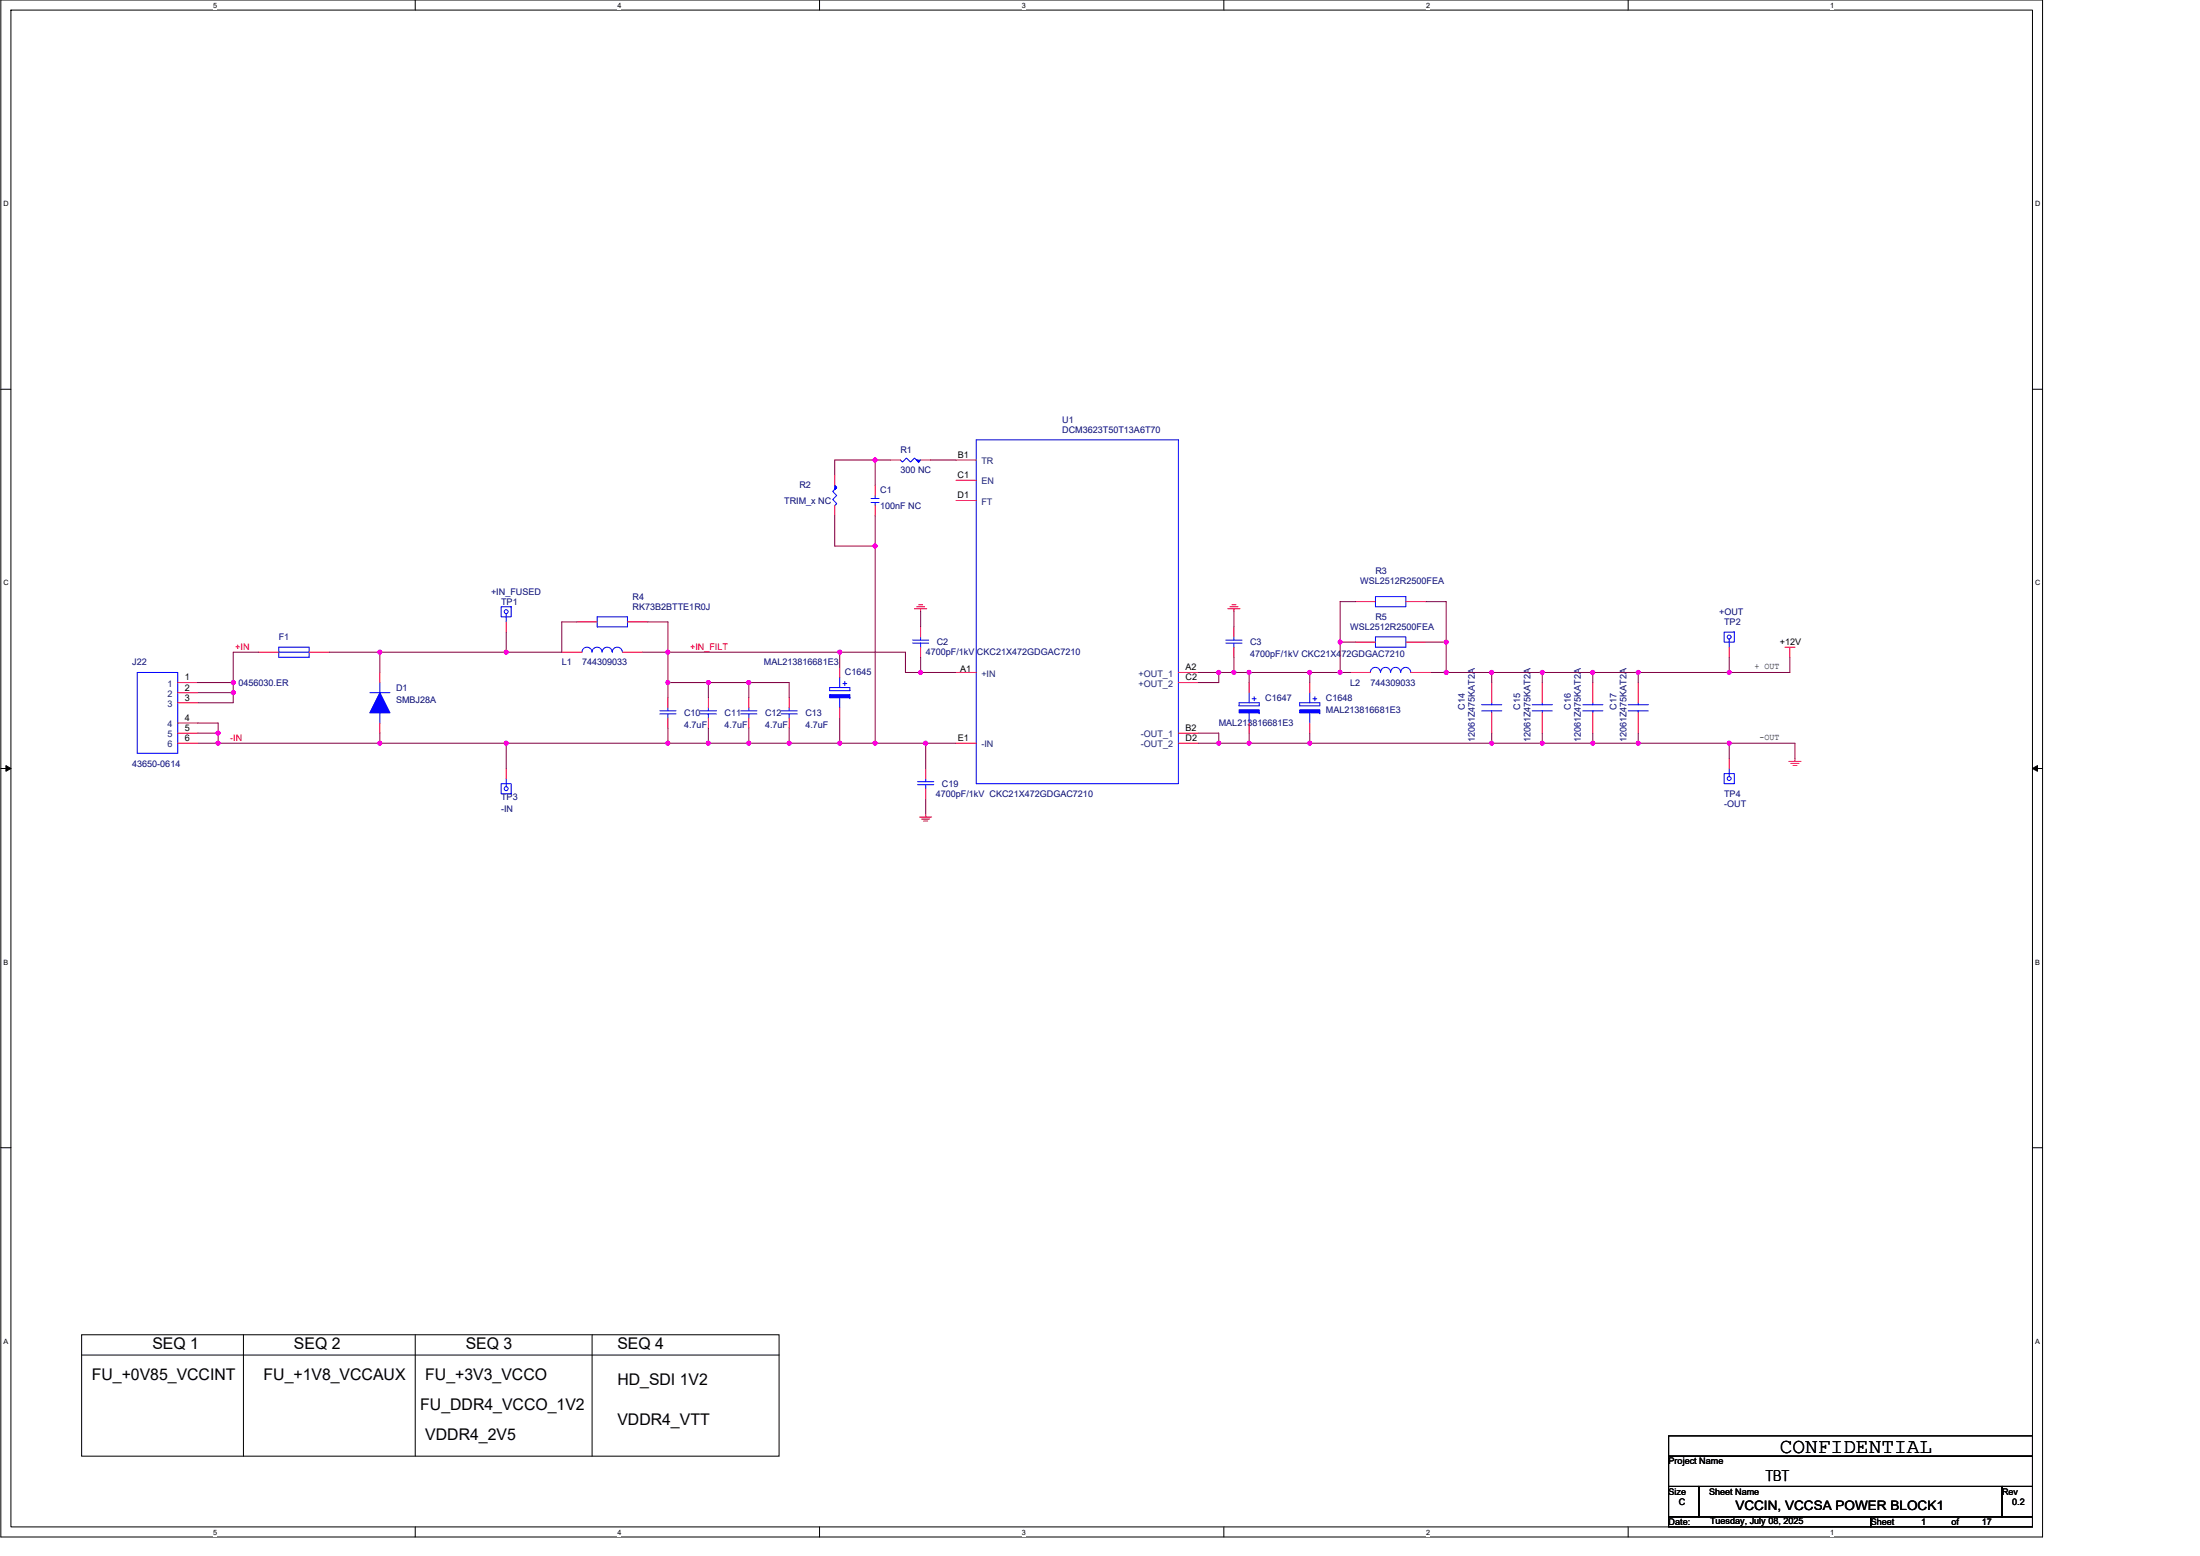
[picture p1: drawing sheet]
<svg xmlns="http://www.w3.org/2000/svg" width="420mm" height="297mm" viewBox="0 0 420 297" stroke-linecap="round" stroke-linejoin="round" font-family="sans-serif">
<path d="M.2 0h389.9v293.4h-389.9zM2.1 1.9h386.1v289.6h-386.1z" fill="none" stroke="#000" stroke-width=".19"/>
<g fill="#fff">
<path d="M40.7 .2h.8v1.6h-.8z"/>
<path d="M40.7 291.7h.8v1.5h-.8z"/>
</g>
<path d="M79.3 0v1.9M79.3 291.5v1.9" fill="none" stroke="#000" stroke-width=".19"/>
<g fill="#fff">
<path d="M117.9 .2h.8v1.6h-.8z"/>
<path d="M117.9 291.7h.8v1.5h-.8z"/>
</g>
<path d="M156.5 0v1.9M156.5 291.5v1.9" fill="none" stroke="#000" stroke-width=".19"/>
<g fill="#fff">
<path d="M195.1 .2h.8v1.6h-.8z"/>
<path d="M195.1 291.7h.8v1.5h-.8z"/>
</g>
<path d="M233.7 0v1.9M233.7 291.5v1.9" fill="none" stroke="#000" stroke-width=".19"/>
<g fill="#fff">
<path d="M272.3 .2h.8v1.6h-.8z"/>
<path d="M272.3 291.7h.8v1.5h-.8z"/>
</g>
<path d="M310.9 0v1.9M310.9 291.5v1.9" fill="none" stroke="#000" stroke-width=".19"/>
<g fill="#fff">
<path d="M349.6 .2h.7v1.6h-.7z"/>
<path d="M349.6 291.7h.7v1.5h-.7z"/>
<path d="M.6 38.1h1v1.6h-1z"/>
<path d="M388.7 38.1h.9v1.6h-.9z"/>
<path d="M.6 110.5h1v1.6h-1z"/>
<path d="M388.7 110.5h.9v1.6h-.9z"/>
</g>
<path d="M.2 74.3h1.9M388.2 74.3h1.9" fill="none" stroke="#000" stroke-width=".19"/>
<g fill="#fff">
<path d="M.6 182.9h1v1.5h-1z"/>
<path d="M388.7 182.9h.9v1.5h-.9z"/>
</g>
<path d="M.2 146.7h1.9M388.2 146.7h1.9" fill="none" stroke="#000" stroke-width=".19"/>
<path d="M1.1 146.2l1 .5-1 .5zM388.2 146.7l.9-.5v1z" fill="#000" stroke="#000" stroke-width=".19"/>
<g fill="#fff">
<path d="M.6 255.3h1v1.5h-1z"/>
<path d="M388.7 255.3h.9v1.5h-.9z"/>
</g>
<g fill="none" stroke="#000" stroke-width=".19">
<path d="M.2 219.1h1.9M388.2 219.1h1.9M15.6 254.8h133.2v23.2h-133.2zM15.6 258.7h133.2M46.5 254.8v23.2M79.3 254.8v23.2M113.1 254.8v23.2M318.7 278h69.5v5.8h-69.5zM318.7 274.1h69.5v3.9h-69.5zM318.7 283.8h5.8v5.8h-5.8zM318.7 289.6h38.6v1.9h-38.6zM324.5 283.8h57.9v5.8h-57.9z"/>
<path d="M357.3 289.6h30.9v1.9h-30.9zM382.4 283.8h5.8v5.8h-5.8z"/>
</g>
<g fill="none" stroke="#f00" stroke-width=".19">
<path d="M159.4 90.7v1.9M159.4 96.5v1.9M167.1 96.5v1.9M167.1 92.6v2M170 87.8h2M175.8 87.8h1.9M182.6 87.8h3.8M182.6 91.7h3.8M182.6 95.5h3.8M96.7 118.7v2M110.2 118.7h3.9M119.8 118.7h3.9"/>
<path d="M174.7 116.2h2.3M175.1 115.8h1.5M175.4 115.4h.8M175.8 116.2v.6M175.8 119.7v1.9M234.5 116.2h2.3M234.9 115.8h1.5M235.3 115.4h.7M235.7 116.2v.6M235.7 119.7v1.9M258.8 114.9h3.9M268.5 114.9h3.8"/>
<path d="M33.9 130.3h3.9M33.9 132.2h3.9M33.9 134.2h3.9M33.9 138h3.9M33.9 140h3.9M49.4 124.5h3.8M59 124.5h3.9M72.5 128.4v1.9M72.5 138v2M107.3 124.5h3.9M118.9 124.5h3.8M127.6 137.1v1.9"/>
<path d="M127.6 133.2v1.9M135.3 137.1v1.9M135.3 133.2v1.9M143 137.1v1.9M143 133.2v1.9M150.7 137.1v1.9M150.7 133.2v1.9M160.4 127.4v1.9M160.4 135.1v2M175.8 123.5v2M182.6 128.4h3.8M225.1 128.4h3.8"/>
<path d="M225.1 140h3.8M225.1 130.3h3.8M235.7 123.5v2M238.6 130.3v1.9M238.6 138v2M250.1 130.3v1.9M250.1 138v2M257.9 128.4h3.8M258.8 122.6h3.9M268.5 122.6h3.8M269.4 128.4h3.9M284.9 136.1v3.9"/>
<path d="M284.9 130.3v3.9M294.5 136.1v3.9M294.5 130.3v3.9M304.2 136.1v3.9M304.2 130.3v3.9M312.9 136.1v3.9M312.9 130.3v3.9M330.3 123.5v2M340.9 123.5h1.9M341.8 123.5v2M33.9 141.9h3.9M96.7 146.7v1.9"/>
<path d="M175.6 156h2.3M176 156.4h1.6M176.4 156.7h.8M176.8 155.4v.6M176.8 150.6v1.9M176.8 146.7v1.9M182.6 141.9h3.8M225.1 141.9h3.8M330.3 144.8v1.9M341.6 145.4h2.4M342 145.7h1.6M342.4 146.1h.8"/>
<path d="M342.8 144.8v.6"/>
</g>
<g fill="none" stroke="#00f" stroke-width=".19">
<path d="M159.4 92.6l.4 .4-.8 .8 .8 .8-.8 .8 .8 .7-.4 .4M166.4 95.9h1.5M166.4 95.2h1.5M167.1 94.6v.6M167.1 95.9v.6M172 87.8l.3 .4 .8-.8 .8 .8 .8-.8 .7 .8 .4-.4M186.4 84h38.7v65.6h-38.7zM95.7 115.8h1.9v2h-1.9zM96.7 116.8h.1M96.7 117.2v1.5M114.1 117.8h5.7v1.9h-5.7zM262.7 113.9h5.8v1.9h-5.8z"/>
<path d="M26.2 128.4h7.7v15.4h-7.7zM53.2 123.5h5.8v2h-5.8zM53.2 124.5h5.8M70.6 132.2h3.9M72.5 130.3v1.9M72.5 136.1v1.9M111.2 124.5a.95 .95 0 0 1 .9-1 .95 .95 0 0 1 1 1 .96 .96 0 0 1 .9-1 .96 .96 0 0 1 1 1M115 124.5a.95 .95 0 0 1 1-1 .95 .95 0 0 1 .9 1 .97 .97 0 0 1 1-1 .97 .97 0 0 1 1 1M126 136.3h3.1M126 135.7h3.1M127.6 135.1v.6M127.6 136.3v.8"/>
<path d="M133.7 136.3h3.1M133.7 135.7h3.1M135.3 135.1v.6M135.3 136.3v.8M141.5 136.3h3.1M141.5 135.7h3.1M143 135.1v.6M143 136.3v.8M149.2 136.3h3.1M149.2 135.7h3.1M150.7 135.1v.6M150.7 136.3v.8"/>
<path d="M158.4 131.3h3.9v.5h-3.9zM160.4 129.3v2M160.4 133.2v1.9M161 130.5h.7M161.3 130.1v.8M174.3 122.8h3.1M174.3 122.2h3.1M175.8 121.6v.6M175.8 122.8v.7M234.1 122.8h3.1M234.1 122.2h3.1M235.7 121.6v.6"/>
<path d="M235.7 122.8v.7M236.6 134.2h3.9v.5h-3.9zM238.6 132.2v2M238.6 136.1v1.9M239.1 133.4h.8M239.5 133v.8M248.2 134.2h3.9v.5h-3.9zM250.1 132.2v2M250.1 136.1v1.9M250.7 133.4h.8M251.1 133v.8M261.7 128.4a.96 .96 0 0 1 1-1 .96 .96 0 0 1 .9 1 .96 .96 0 0 1 1-1 .96 .96 0 0 1 1 1"/>
<path d="M262.7 121.6h5.8v1.9h-5.8zM265.6 128.4a.95 .95 0 0 1 .9-1 .95 .95 0 0 1 1 1 .96 .96 0 0 1 1-1 .96 .96 0 0 1 .9 1M283 135.7h3.8M283 134.5h3.8M284.9 135.7v.4M284.9 134.2v.3M292.6 135.7h3.9M292.6 134.5h3.9M294.5 135.7v.4M294.5 134.2v.3M302.3 135.7h3.8M302.3 134.5h3.8"/>
<path d="M304.2 135.7v.4M304.2 134.2v.3M310.9 135.7h3.9M310.9 134.5h3.9M312.9 135.7v.4M312.9 134.2v.3M329.3 120.6h1.9v2h-1.9zM330.3 121.6h.1M330.3 122v1.5M95.7 149.6h1.9v1.9h-1.9zM96.7 150.6h.1M96.7 148.6v1.6"/>
<path d="M175.2 149.8h3.1M175.2 149.2h3.1M176.8 148.6v.6M176.8 149.8v.8M329.3 147.7h1.9v1.9h-1.9zM330.3 148.6h.1M330.3 146.7v1.6"/>
<circle cx="96.7" cy="116.8" r=".38"/>
<circle cx="330.2" cy="121.6" r=".38"/>
<circle cx="96.7" cy="150.6" r=".38"/>
<circle cx="330.2" cy="148.6" r=".38"/>
</g>
<g fill="#00f" stroke="#00f" stroke-width=".19">
<path d="M175.1 87.8h.7l-.4 .4z" fill-rule="evenodd"/>
<path d="M158.4 132.6h3.9v.6h-3.9z" fill-rule="evenodd"/>
<path d="M236.6 135.5h3.9v.6h-3.9z" fill-rule="evenodd"/>
<path d="M248.2 135.5h3.9v.6h-3.9z" fill-rule="evenodd"/>
<path d="M159.4 92.6l.4 .4-.4 .4 .4-.4-.4 .4z" fill-rule="evenodd"/>
<path d="M72.5 132.2l2 3.9h-3.9z" fill-rule="evenodd"/>
</g>
<g fill="none" stroke="#800040" stroke-width=".19">
<path d="M159.4 98.4v5.8h7.7M167.1 98.4v5.8M167.1 87.8h-7.7v2.9M167.1 87.8v4.8M167.1 87.8h2.9M177.7 87.8h4.9M110.2 118.7h-2.9v5.8h-10.6M123.7 118.7h3.9v5.8M167.1 104.2v37.7M175.8 116.8v2.9M235.7 116.8v2.9M258.8 114.9h-2.9v7.7"/>
<path d="M272.3 114.9h3.9v7.7M37.8 138h3.9v2M37.8 140h3.9M37.8 130.3h6.7M37.8 132.2h6.7M41.7 140v1.9M44.5 130.3v1.9M44.5 132.2v2h-6.7M49.4 124.5h-4.9v5.8M62.9 124.5h9.6M72.5 124.5v3.9M72.5 124.5h24.2"/>
<path d="M72.5 140v1.9M96.7 120.7v3.8M122.7 124.5h4.9M127.6 130.3h7.7M127.6 139v2.9M127.6 130.3v2.9M127.6 124.5v5.8M127.6 124.5h32.8M135.3 130.3h7.7M135.3 139v2.9M135.3 130.3v2.9M143 130.3h7.7v2.9"/>
<path d="M143 139v2.9M143 130.3v2.9M150.7 139v2.9M160.4 127.4v-2.9h12.5v3.9h2.9M160.4 137.1v4.8M175.8 128.4h6.8M175.8 125.5v2.9M228.9 128.4h3.9M228.9 140h3.9v1.9M232.8 128.4v1.9h-3.9M232.8 128.4h2.9M235.7 128.4h2.9"/>
<path d="M235.7 125.5v2.9M238.6 128.4v1.9M238.6 140v1.9M238.6 128.4h11.5M250.1 140v1.9h34.8M255.9 128.4h-5.8v1.9M255.9 122.6v5.8M255.9 122.6h2.9M255.9 128.4h2M272.3 122.6h3.9M273.3 128.4h2.9M276.2 128.4h8.7"/>
<path d="M276.2 122.6v5.8M284.9 128.4h9.6M284.9 140v1.9M284.9 128.4v1.9M294.5 128.4h9.7M294.5 140v1.9M294.5 128.4v1.9M304.2 128.4h8.7M304.2 140v1.9M304.2 128.4v1.9M312.9 128.4v1.9M312.9 140v1.9"/>
<path d="M312.9 128.4h17.4M330.3 125.5v2.9M341.8 125.5v2.9h-11.5M37.8 141.9h3.9M41.7 141.9h30.8M72.5 141.9h24.2M96.7 141.9h30.9M96.7 141.9v4.8M127.6 141.9h7.7M135.3 141.9h7.7M143 141.9h7.7M150.7 141.9h9.7"/>
<path d="M160.4 141.9h6.7M167.1 141.9h9.7M176.8 152.5v2.9M176.8 141.9v4.8M176.8 141.9h5.8M228.9 141.9h3.9M232.8 141.9h5.8M238.6 141.9h11.5M284.9 141.9h9.6M294.5 141.9h9.7M304.2 141.9h8.7M312.9 141.9h17.4"/>
<path d="M330.3 141.9v2.9M330.3 141.9h12.5v2.9"/>
</g>
<g fill="#f0f" stroke="#f0f" stroke-width=".19">
<circle cx="96.7" cy="141.9" r=".38"/>
<circle cx="127.5" cy="141.9" r=".38"/>
<circle cx="135.3" cy="141.9" r=".38"/>
<circle cx="150.7" cy="141.9" r=".38"/>
<circle cx="143" cy="141.9" r=".38"/>
<circle cx="135.3" cy="130.3" r=".38"/>
<circle cx="143" cy="130.3" r=".38"/>
<circle cx="127.5" cy="130.3" r=".38"/>
<circle cx="176.8" cy="141.9" r=".38"/>
<circle cx="160.4" cy="124.5" r=".38"/>
<circle cx="127.5" cy="124.5" r=".38"/>
<circle cx="160.4" cy="141.9" r=".38"/>
<circle cx="72.5" cy="141.9" r=".38"/>
<circle cx="41.6" cy="141.9" r=".38"/>
<circle cx="96.7" cy="124.5" r=".38"/>
<circle cx="232.8" cy="128.4" r=".38"/>
<circle cx="235.6" cy="128.4" r=".38"/>
<circle cx="232.8" cy="141.9" r=".38"/>
<circle cx="238.5" cy="128.4" r=".38"/>
<circle cx="250.1" cy="128.4" r=".38"/>
<circle cx="276.2" cy="128.4" r=".38"/>
<circle cx="276.2" cy="122.6" r=".38"/>
<circle cx="255.9" cy="122.6" r=".38"/>
<circle cx="238.5" cy="141.9" r=".38"/>
<circle cx="250.1" cy="141.9" r=".38"/>
<circle cx="294.5" cy="128.4" r=".38"/>
<circle cx="284.9" cy="128.4" r=".38"/>
<circle cx="312.9" cy="128.4" r=".38"/>
<circle cx="294.5" cy="141.9" r=".38"/>
<circle cx="284.9" cy="141.9" r=".38"/>
<circle cx="304.2" cy="141.9" r=".38"/>
<circle cx="304.2" cy="128.4" r=".38"/>
<circle cx="330.2" cy="141.9" r=".38"/>
<circle cx="312.9" cy="141.9" r=".38"/>
<circle cx="330.2" cy="128.4" r=".38"/>
<circle cx="167.1" cy="87.8" r=".38"/>
<circle cx="167.1" cy="141.9" r=".38"/>
<circle cx="167.1" cy="104.2" r=".38"/>
<circle cx="72.5" cy="124.5" r=".38"/>
<circle cx="175.8" cy="128.4" r=".38"/>
<circle cx="44.5" cy="130.3" r=".38"/>
<circle cx="44.5" cy="132.2" r=".38"/>
<circle cx="41.6" cy="139.9" r=".38"/>
<circle cx="255.9" cy="128.4" r=".38"/>
</g>
<text font-size="4" x="339.9" y="277.3">CONFIDENTIAL</text>
<g font-size="3.1">
<text x="29.1" y="257.6">SEQ 1</text>
<text x="56.1" y="257.6">SEQ 2</text>
<text x="89" y="257.6">SEQ 3</text>
<text x="117.9" y="257.6">SEQ 4</text>
<text x="17.5" y="263.4">FU_+0V85_VCCINT</text>
<text x="50.3" y="263.4">FU_+1V8_VCCAUX</text>
<text x="81.2" y="263.4">FU_+3V3_VCCO</text>
<text x="80.3" y="269.1">FU_DDR4_VCCO_1V2</text>
<text x="117.9" y="264.3">HD_SDI 1V2</text>
<text x="81.2" y="274.9">VDDR4_2V5</text>
<text x="117.9" y="272">VDDR4_VTT</text>
</g>
<text font-size="2.9" x="337.2" y="282.8">TBT</text>
<text font-size="2.5" x="331.4" y="288.3">VCCIN, VCCSA POWER BLOCK1</text>
<g font-size="1.7" fill="#000080">
<text x="202.8" y="80.7">U1</text>
<text x="202.8" y="82.6">DCM3623T50T13A6T70</text>
<text x="172" y="86.5">R1</text>
<text x="152.7" y="93.2">R2</text>
<text x="168.1" y="94.2">C1</text>
<text x="172" y="90.3">300 NC</text>
<text x="149.8" y="96.1">TRIM_x NC</text>
<text x="168.1" y="97.1">100nF NC</text>
<text x="93.8" y="113.5">+IN_FUSED</text>
<text x="259.8" y="111.6">WSL2512R2500FEA</text>
<text x="262.7" y="109.6">R3</text>
<text x="95.7" y="115.4">TP1</text>
<text x="120.8" y="114.5">R4</text>
<text x="120.8" y="116.4">RK73B2BTTE1R0J</text>
<text x="262.7" y="118.3">R5</text>
<text x="328.3" y="117.4">+OUT</text>
<text x="329.3" y="119.3">TP2</text>
<text x="53.2" y="122.2">F1</text>
<text x="176.8" y="125.1">4700pF/1kV CKC21X472GDGAC7210</text>
<text x="178.9" y="123.1">C2</text>
<text x="238.7" y="125.5">4700pF/1kV CKC21X472GDGAC7210</text>
<text x="238.7" y="123.1">C3</text>
<text x="257.9" y="120.3">WSL2512R2500FEA</text>
<text x="25.2" y="127">J22</text>
<text x="45.5" y="130.9">0456030.ER</text>
<text x="75.6" y="131.8">D1</text>
<text x="107.3" y="127">L1</text>
<text x="111.2" y="127">744309033</text>
<text x="145.9" y="127">MAL213816681E3</text>
<text x="161.3" y="128.9">C1645</text>
<text x="257.9" y="130.9">L2</text>
<text x="261.7" y="130.9">744309033</text>
<text x="75.6" y="134.2">SMBJ28A</text>
<text x="130.7" y="136.7">C10</text>
<text x="138.4" y="136.7">C11</text>
<text x="146.1" y="136.7">C12</text>
<text x="153.8" y="136.7">C13</text>
<text x="241.6" y="133.8">C1647</text>
<text x="253.2" y="133.8">C1648</text>
<text x="253.2" y="136.1">MAL213816681E3</text>
<text x="279.7" y="135.5" transform="rotate(-90 279.7 135.5)">C14</text>
<text x="290.4" y="135.5" transform="rotate(-90 290.4 135.5)">C15</text>
<text x="300" y="135.5" transform="rotate(-90 300 135.5)">C16</text>
<text x="308.7" y="135.5" transform="rotate(-90 308.7 135.5)">C17</text>
<text x="130.7" y="139">4.7uF</text>
<text x="138.4" y="139">4.7uF</text>
<text x="146.1" y="139">4.7uF</text>
<text x="153.8" y="139">4.7uF</text>
<text x="232.8" y="138.6">MAL213816681E3</text>
<text x="281.7" y="141.7" transform="rotate(-90 281.7 141.7)">12061Z475KAT2A</text>
<text x="292.3" y="141.7" transform="rotate(-90 292.3 141.7)">12061Z475KAT2A</text>
<text x="301.9" y="141.7" transform="rotate(-90 301.9 141.7)">12061Z475KAT2A</text>
<text x="310.6" y="141.7" transform="rotate(-90 310.6 141.7)">12061Z475KAT2A</text>
<text x="25.2" y="146.3">43650-0614</text>
<text x="95.7" y="152.7">TP3</text>
<text x="95.7" y="155">-IN</text>
<text x="178.7" y="152.1">4700pF/1kV CKC21X472GDGAC7210</text>
<text x="179.9" y="150.2">C19</text>
<text x="329.3" y="152.1">TP4</text>
<text x="329.3" y="154.1">-OUT</text>
</g>
<g font-size="1.7">
<text x="183" y="87.4">B1</text>
<text x="182.9" y="91.3">C1</text>
<text x="182.9" y="95.1">D1</text>
<text x="339.9" y="123.1">+12V</text>
<text x="35.3" y="129.9">1</text>
<text x="35.3" y="131.8">2</text>
<text x="183.4" y="128.4">A1</text>
<text x="226.4" y="128">A2</text>
<text x="226.4" y="129.9">C2</text>
<text x="335.1" y="127.8">+ OUT</text>
<text x="35.3" y="133.8">3</text>
<text x="35.3" y="137.6">4</text>
<text x="35.3" y="139.6">5</text>
<text x="35.3" y="141.5">6</text>
<text x="183" y="141.5">E1</text>
<text x="226.4" y="139.6">B2</text>
<text x="226.4" y="141.5">D2</text>
<text x="336.1" y="141.3">-OUT</text>
<text x="318.7" y="279.5">Project Name</text>
<text x="318.7" y="285.3">Size</text>
<text x="320.6" y="287.2">C</text>
<text x="326.4" y="285.3">Sheet Name</text>
<text x="382.4" y="285.3">Rev</text>
<text x="384.3" y="287.2">0.2</text>
<text x="318.7" y="291.1">Date:</text>
<text x="326.6" y="290.9">Tuesday, July 08, 2025</text>
<text x="357.3" y="291.1">Sheet</text>
<text x="366.9" y="291.1">1</text>
<text x="372.7" y="291.1">of</text>
<text x="378.5" y="291.1">17</text>
</g>
<g font-size="1.7" fill="#004080">
<text x="187.4" y="88.6">TR</text>
<text x="187.4" y="92.5">EN</text>
<text x="187.4" y="96.3">FT</text>
<text x="32" y="131.1">1</text>
<text x="187.4" y="129.2">+IN</text>
<text x="217.5" y="129.2">+OUT_1</text>
<text x="217.5" y="131.1">+OUT_2</text>
<text x="32" y="133">2</text>
<text x="32" y="134.9">3</text>
<text x="32" y="138.8">4</text>
<text x="32" y="140.7">5</text>
<text x="32" y="142.7">6</text>
<text x="187.4" y="142.7">-IN</text>
<text x="217.9" y="140.7">-OUT_1</text>
<text x="217.9" y="142.7">-OUT_2</text>
</g>
<g font-size="1.7" fill="#f00">
<text x="44.9" y="124.1">+IN</text>
<text x="131.8" y="124">+IN_FILT</text>
<text x="44" y="141.5">-IN</text>
</g>
<g font-size="1.4">
<text x="40.7" y="1.5">5</text>
<text x="117.9" y="1.5">4</text>
<text x="195.1" y="1.5">3</text>
<text x="272.3" y="1.5">2</text>
<text x="349.6" y="1.5">1</text>
<text x=".6" y="39.4">D</text>
<text x="388.7" y="39.4">D</text>
<text x=".6" y="111.8">C</text>
<text x="388.7" y="111.8">C</text>
<text x=".6" y="184.1">B</text>
<text x="388.7" y="184.1">B</text>
<text x=".6" y="256.5">A</text>
<text x="388.7" y="256.5">A</text>
<text x="40.7" y="292.9">5</text>
<text x="117.9" y="292.9">4</text>
<text x="195.1" y="292.9">3</text>
<text x="272.3" y="292.9">2</text>
<text x="349.6" y="292.9">1</text>
</g>
</svg>
